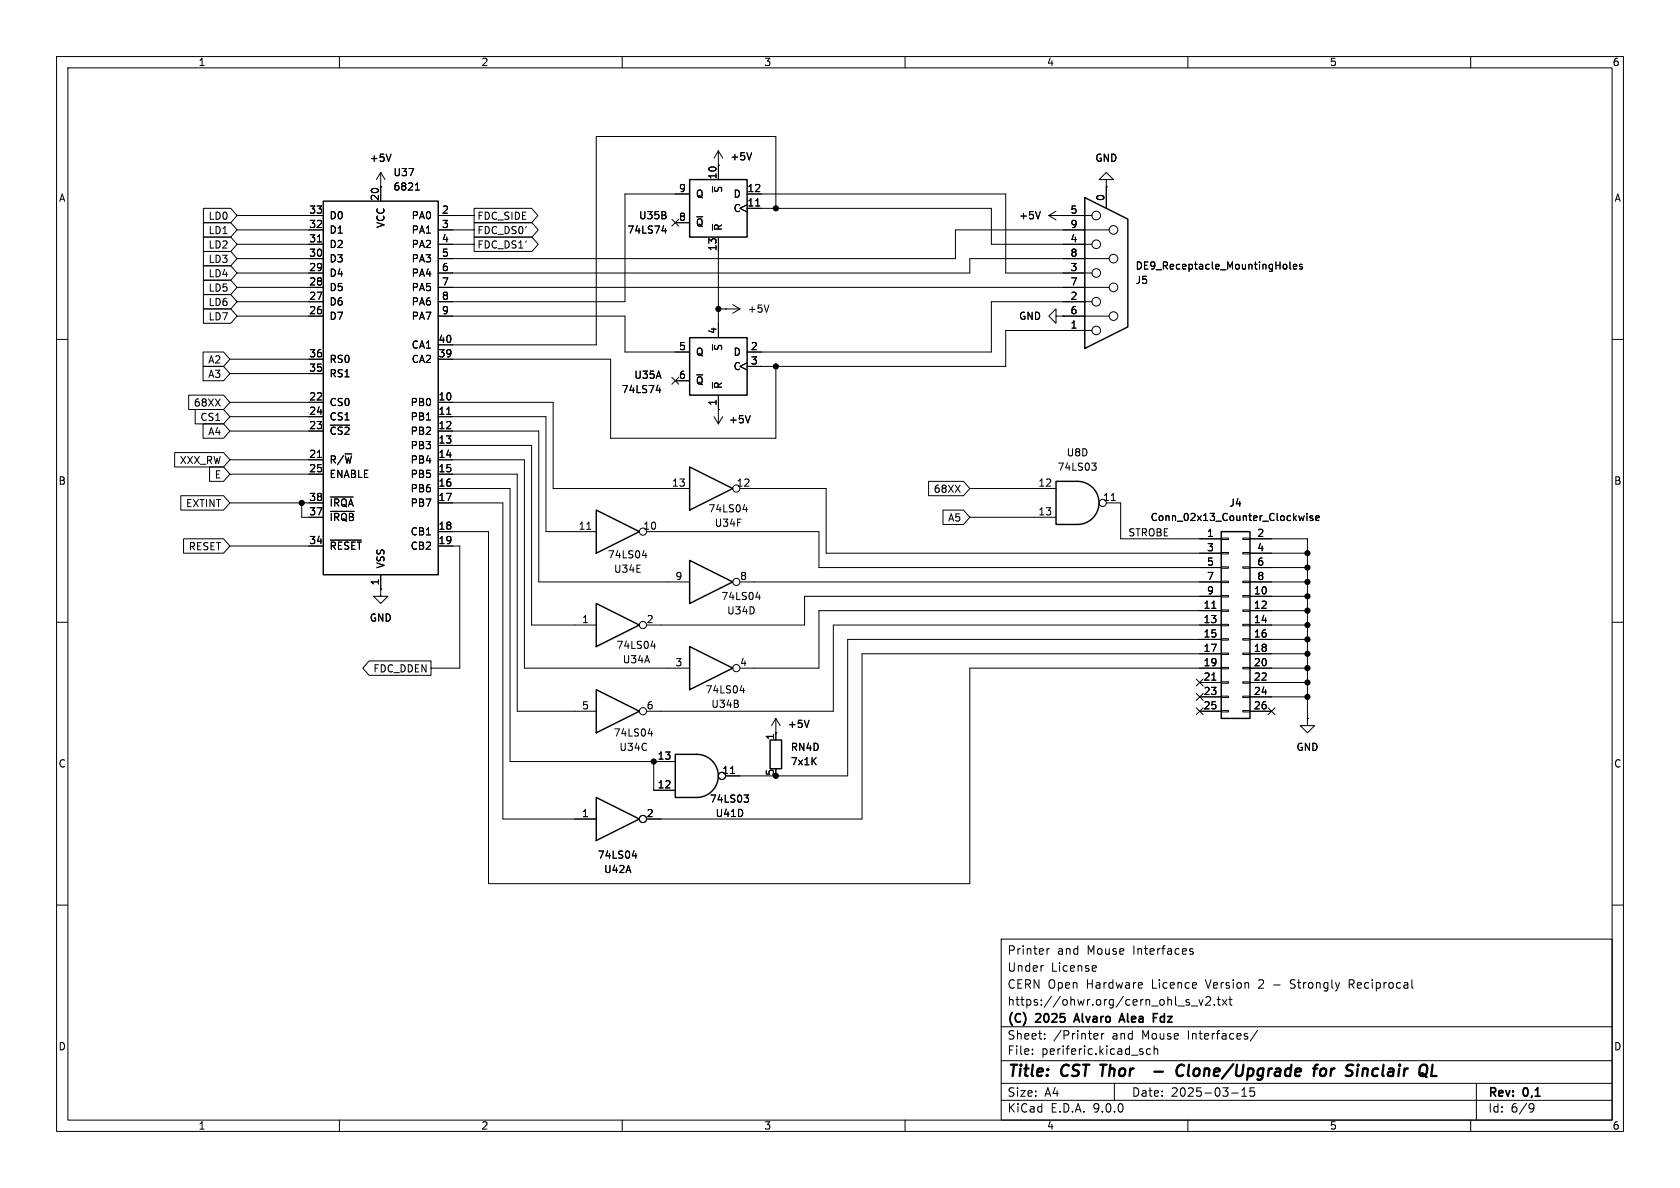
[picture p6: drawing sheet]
<svg xmlns="http://www.w3.org/2000/svg" width="297mm" height="210mm" viewBox="0 0 297 210" stroke-linecap="round" stroke-linejoin="round" font-family="sans-serif">
<g fill="none" stroke="#000" stroke-width=".18">
<path d="M10 10h277v190h-277zM12 12h273v186h-273zM60 10v2M110 10v2M160 10v2M210 10v2M260 10v2M36 39.4h4.8l1.1 1.2-1.1 1.3h-4.8zM36 36.8h4.8l1.1 1.3-1.1 1.3h-4.8zM41.9 38.1h15.2M67.3 33h.1M67.3 30.5l-.8 1.3"/>
<path d="M67.3 30.5l.8 1.3M67.3 30.5v5.1M69.1 27.2l-.4 1.3M73.4 33.6h.8M73.6 32.6l.2-.3v1.3M77.5 38.1h6.3M83.8 36.8h10.2l1.1 1.3-1.1 1.3h-10.2zM83.8 39.4h10.2l1.2 1.2-1.2 1.3h-10.2zM118.8 38.8l1.2 1.2M119.4 39.4h2.5M120 38.8l-1.2 1.2M121.9 34.3h-11.4v19h-33"/>
<path d="M127 29.2h.1M127 26.7v5.1M127 26.7l-.8 1.2M127 26.7l.8 1.2M132.1 36.2l-1.3 .6 1.3 .7M132.1 34.3h45.7v14h15.2M132.1 36.8h43.2v6.4h17.7M132.9 27l-.4 1.3M133.6 36.4h.7M137.2 36.8v-12.7h-31.8v36.9h-27.9M183.9 37.4l-.4 1.3M185.4 38.1h7.6"/>
<path d="M185.4 38.1l1.3 .8M186.7 37.3l-1.3 .8M188 38.1h.1M195.6 31.8h1.2l-1.2-1.3-1.3 1.3h1.3v1.2M195.6 33h.1M195.6 33v3.8M36 44.4h4.8l1.1 1.3-1.1 1.3h-4.8zM36 49.5h4.8l1.1 1.3-1.1 1.3h-4.8zM36 52.1h4.8l1.1 1.2-1.1 1.3h-4.8zM36 47h4.8l1.1 1.3-1.1 1.2h-4.8zM36 41.9h4.8l1.1 1.3-1.1 1.3h-4.8zM36 54.6h4.8l1.1 1.3-1.1 1.3h-4.8z"/>
<path d="M41.9 55.9h15.2M41.9 53.3h15.2M41.9 50.8h15.2M41.9 48.3h15.2M41.9 45.7h15.2M41.9 43.2h15.2M41.9 40.6h15.2M56.1 42.8h.7M77.5 55.9h33v6.3h11.4M77.5 50.8h118.6M77.5 43.2h6.3M77.5 40.6h6.3"/>
<path d="M83.8 41.9h10.2l1.2 1.3-1.2 1.3h-10.2zM117 40.8h.8M117.6 40.4v.8M127 41.9v17.8M127 54.6h3.8M128.3 54.6h.1M129.5 53.8l1.3 .8M130.8 54.6l-1.3 .8M135.9 53.9l-.4 1.3M186.7 55.9v-1.3l-1.3 1.3 1.3 1.3v-1.3h1.3M188 55.9h.1M188 55.9h8.1"/>
<path d="M193 53.3h-17.7v8.9h-43.2M193 58.4h-15.2v6.4h-45.7M196.1 45.7h-24.7v2.6h-93.9M196.1 40.6h-27.2v5.1h-91.4M227.3 46.7l.2 .3v.3l-.2 .3M228 46.3v1.1l.2 .2M228.7 47.1l.6-.1-.1-.2-.4-.1-.1 .2v.6h.5M230.2 46.8l-.3-.1-.2 .2 .1 .2 .4 .1v.3h-.5M10 60h2M33.4 69.8h6.1l1.1 1.3-1.1 1.3h-6.1zM34.5 72.4h5l1.1 1.3-1.1 1.2h-5zM35.9 74.9h3.6l1.1 1.3-1.1 1.3h-3.6z"/>
<path d="M35.9 64.8h3.6l1.1 1.2-1.1 1.3h-3.6zM35.9 62.2h3.6l1.1 1.3-1.1 1.3h-3.6zM40.6 63.5h16.5M40.6 66h16.5M40.6 71.1h16.5M40.6 73.7h16.5M40.6 76.2h16.5M58.4 75.2h3.4M77.5 63.5h30.4v14h29.3v-12.7M77.5 76.2h17.7v26.7h26.7M77.5 78.7h16.5v31.8h11.4M77.5 71.1h20.3v15.3h24.1"/>
<path d="M77.5 73.7h19v20.3h8.9M79 73.2h.7M116 69h.8M116.6 68.6v.8M118.8 66.7l1.2 1.2M119.4 67.3h2.5M120 66.7l-1.2 1.2M126.2 73.7l.8 1.2M127 72.4h.1M127 69.9v5M127.8 73.7l-.8 1.2M132.1 64.1l-1.3 .7 1.3 .6"/>
<path d="M132.6 73.5l-.4 1.2M285 60h2M30.9 80h8.6l1.1 1.3-1.1 1.3h-8.6zM32 87.6h7.5l1.1 1.3-1.1 1.3h-7.5zM32.4 95.2h7.1l1.1 1.3-1.1 1.3h-7.1zM37 82.5h2.5l1.1 1.3-1.1 1.3h-2.5zM40.6 81.3h16.5M40.6 83.8h16.5M40.6 88.9h16.5M40.6 96.5h16.5M53.3 88.9v2.5h3.8M56.1 80.9h.7"/>
<path d="M58.4 87.9h4M58.4 90.4h4.2M58.4 95.5h5.5M77.5 96.5h3.8v21.6h-5.1M77.5 81.3h15.2v36.8h29.2M77.5 94h8.9v62.2h85v-38.1h44.5M77.5 83.8h13.9v41.9h14M77.5 88.9h11.4v55.9h16.5M77.5 86.4h12.7v48.2h29.2M103.7 93.6h.8M113.6 98.2h.8M114.2 97.8v.8"/>
<path d="M114.3 94h30.5v6.3h71.1M130.8 86.4h15.2v11.4h69.9M131.3 90.1h.8M132 89.6v.9M164.2 85.1h6.1l1.1 1.3-1.1 1.2h-6.1zM166.7 90.2h3.6l1.1 1.2-1.1 1.3h-3.6zM171.4 86.4h15.3M171.4 91.4h15.3M193 81.9h.8l-.4 .4 .3 .2 .1 .4-.3 .2h-.3M195.6 88.9h2.5v6.4h17.8M196.5 88.5h.7M215.9 95.1h1.3v.3h-1.3z"/>
<path d="M215.9 97.7h1.3v.2h-1.3zM219.7 95.1h1.3v.3h-1.3zM219.7 97.7h1.3v.2h-1.3zM221 95.3h10.1v31.7M221 97.8h10.1M230.6 91.2l-.3 .8-.2-.6M231 90.7v.2M231 91.2v.8M232.1 91.2h-.3l-.2 .2 .1 .1 .4 .2v.3h-.5M232.6 91.6l.6-.1v-.3h-.4l-.2 .2 .1 .6h.5M10 110h2M65.3 116.8h10.9v2.6h-10.9l-1.2-1.3z"/>
<path d="M67.3 104.1v1.3h1.3l-1.3 1.3-1.3-1.3h1.3M67.3 104.1h.1M67.3 101.6v2.5M115.1 114.2h.8M115.7 113.8v.8M130.8 102.9h85.1M133.6 105.6h.8M134.2 105.1v.9M214.2 107.5h.8M215.9 100.2h1.3v.3h-1.3zM215.9 102.7h1.3v.3h-1.3zM215.9 105.3h1.3v.2h-1.3z"/>
<path d="M215.9 107.8h1.3v.3h-1.3zM215.9 110.4h1.3v.2h-1.3zM215.9 112.9h1.3v.3h-1.3zM215.9 115.4h1.3v.3h-1.3zM215.9 118h1.3v.2h-1.3zM215.9 108h-71.1v10.1h-14M215.9 110.5h-68.6v15.2h-33M215.9 115.6h-63.5v29.2h-38.1M215.9 113h-66v24.2h-21.6M215.9 105.4h-73.7v5.1h-27.9M219.7 100.2h1.3v.3h-1.3zM219.7 102.7h1.3v.3h-1.3z"/>
<path d="M219.7 105.3h1.3v.2h-1.3zM219.7 107.8h1.3v.3h-1.3zM219.7 110.4h1.3v.2h-1.3zM219.7 112.9h1.3v.3h-1.3zM219.7 115.4h1.3v.3h-1.3zM219.7 118h1.3v.2h-1.3zM221 118.1h10.1M221 100.3h10.1M221 102.9h10.1M221 105.4h10.1M221 108h10.1M221 110.5h10.1"/>
<path d="M221 113h10.1M221 115.6h10.1M285 110h2M114.6 129.7h.8M115.2 129.3v.8M115.6 134.6v5.1h3.8M129.1 136.7h.8M130.8 122.1h.8M131.4 121.7v.8M137.2 129.5h.1M137.2 127v3.8M137.2 127l-.8 1.3"/>
<path d="M137.2 127l.7 1.3M143 127.3l-.4 1.3M211.5 120l1.2 1.3M211.5 125.1l1.2 1.2M211.5 122.6l1.2 1.2M212.1 125.7h3.8M212.1 120.7h3.8M212.1 123.2h3.8M212.7 120l-1.2 1.3M212.7 125.1l-1.2 1.2M212.7 122.6l-1.2 1.2M214.2 120.2h.8"/>
<path d="M215.9 120.5h1.3v.3h-1.3zM215.9 123.1h1.3v.2h-1.3zM215.9 125.6h1.3v.3h-1.3zM219.7 120.5h1.3v.3h-1.3zM219.7 123.1h1.3v.2h-1.3zM219.7 125.6h1.3v.3h-1.3zM221 125.7h3.8M221 120.7h10.1M221 123.2h10.1M224.2 125.1l1.2 1.2M225.4 125.1l-1.2 1.2M231.1 127v1.3h1.3l-1.3 1.2-1.2-1.2h1.2"/>
<path d="M231.1 127h.1M111.8 151.3h.8M112.4 150.9v.8M131.5 140.5h.8l-.4 .5 .4 .1v.5l-.2 .2h-.4M10 160h2M177 166h108v32h-108zM184.3 170.7h.2M185.1 167.7v1M185.5 167.7l-.3 .1-.1 .2M193.6 170.7l.2 .4-.7 .1M193.7 171.6l-.1 .1M201.7 173.7l.3 .4-.8 .1"/>
<path d="M201.9 174.6l-.2 .1M209.9 177.2l.3 .1 .1 .2-.2 .2h-.3M209.9 176.7l.3 .1M210.6 177.8h1.1M210.9 167.8l-.4-.1-.2 .2 .1 .2 .5 .2v.3h-.6M212 176.7l.3 1 .4-1M213.2 176.3l.5-.1 .3 .1v.3l-.9 1.1h.9M214.7 177.6v.1M215.2 176.7h.5M215.4 176.2v1.3l.3 .2M216.1 176.7l.8 1M216.9 176.7l-.8 1"/>
<path d="M217.2 176.7h.6M217.5 176.2v1.3l.3 .2M228.1 174.6l.2 .1M228.2 173.3l-.1 .2 .1 .3M238.5 174h.6M239.1 173.2h-.6v1.5M249.7 174.6l.1 .1M285 160h2M60 198v2M110 198v2M160 198v2M177 194.5h108"/>
<path d="M177 191.5h108M177 187.5h108M177 181.5h108M182.5 186.3v.1M182.5 185.5v.1M184.7 183.6v.1M184.7 182.8v.1M193.6 182.7l.4 .1 .1 .3-.7 .1M194 183.6l-.4 .1M194.7 182.7v1M195.2 182.7l-.3 .1-.2 .2M197 191.5v3"/>
<path d="M201.9 185.9l.2 .2-.2 .3M201.9 185.4l.1 .1M203.4 185.5l-.4-.1-.3 .3v.4l.1 .2h.6M204 185.5l.2-.1 .4 .1 .1 .9M204 184.9v1.5M210 198v2M217.7 193.2h1.2M219.5 193.8h.9M219.5 192.7l.5-.4v1.5M221 192.3v.7l.2-.1h.5l.1 .6-.3 .3-.5-.1M222.3 182.1l-1.3 2M260 198v2"/>
<path d="M261 191.5v6.5M271.2 195.4a1 1 0 0 1-.5 1.2h-.2M271.2 195.7l-.3 .3h-.3"/>
<circle cx="193.8" cy="38.1" r=".76"/>
<circle cx="193.8" cy="43.2" r=".76"/>
<circle cx="193.8" cy="58.4" r=".76"/>
<circle cx="193.8" cy="48.3" r=".76"/>
<circle cx="193.8" cy="53.3" r=".76"/>
<circle cx="196.8" cy="55.9" r=".76"/>
<circle cx="196.8" cy="50.8" r=".76"/>
<circle cx="196.8" cy="40.6" r=".76"/>
<circle cx="196.8" cy="45.7" r=".76"/>
<circle cx="113.7" cy="94" r=".63"/>
<circle cx="130.2" cy="86.4" r=".63"/>
<circle cx="194.9" cy="88.9" r=".63"/>
<circle cx="113.7" cy="110.5" r=".63"/>
<circle cx="130.2" cy="118.1" r=".63"/>
<circle cx="130.2" cy="102.9" r=".63"/>
<circle cx="113.7" cy="125.7" r=".63"/>
<circle cx="127.6" cy="137.2" r=".63"/>
<circle cx="113.7" cy="144.8" r=".63"/>
</g>
<path d="M204.1 189.4h1.5M209.3 188.4a.88 .88 0 0 0-1 0 .88 .88 0 0 0-.3 1 .69 .69 0 0 0 .3 .7 .69 .69 0 0 0 .8-.1M210.2 188.2l-.2 1.7 .3 .3M232.1 188.9h.8M233 188.2l-.4 .1-.1 .2-.2 1.7M233.5 189.1a.52 .52 0 0 1 .6-.2 .52 .52 0 0 1 .4 .4l-.1 .5a.55 .55 0 0 1-.5 .4 .55 .55 0 0 1-.6-.4zM235.4 188.9l-.2 1.3M235.8 188.9l-.5 .4M241.3 188.9l.4 .1 .1 .2-.1 1" fill="none" stroke="#000" stroke-width=".4"/>
<path d="M190.3 179.2l-.5 1.5M203.9 179.9h.5M203.9 179.2h.7M205.2 179.8v.7M190 180.3h.7M197.8 180.7l.5-1.5 .5 1.5M198 180.3h.7" fill="none" stroke="#000" stroke-width=".3"/>
<g fill="none" stroke="#000" stroke-width=".25">
<path d="M57.1 35.6h20.4v66h-20.4zM121.9 31.8h10.2v10.1h-10.2zM191.8 34.9l7.6 3.8v19.1l-7.6 3.8zM121.9 59.7h10.2v10.2h-10.2zM105.4 90.2l7.6 3.8-7.6 3.8zM121.9 99.1l7.6 3.8-7.6 3.8zM121.9 82.6l7.6 3.8-7.6 3.8zM186.7 85.1h3.8a3.8 3.8 0 0 1 3.8 3.8 3.8 3.8 0 0 1-3.8 3.8h-3.8zM215.9 94h5.1v33h-5.1zM105.4 106.7l7.6 3.8-7.6 3.8zM121.9 114.3l7.6 3.8-7.6 3.8zM105.4 121.9l7.6 3.8-7.6 3.8z"/>
<path d="M119.4 133.4h3.8a3.8 3.8 0 0 1 3.8 3.8 3.8 3.8 0 0 1-3.8 3.8h-3.8zM136.1 130.8h2.1v5.1h-2.1zM105.4 141l7.6 3.8-7.6 3.8z"/>
</g>
<g fill="#000" stroke="#000" stroke-width=".18">
<circle cx="137.2" cy="36.8" r=".46"/>
<circle cx="127" cy="54.6" r=".46"/>
<circle cx="137.2" cy="64.8" r=".46"/>
<circle cx="53.3" cy="88.9" r=".46"/>
<circle cx="231.1" cy="97.8" r=".46"/>
<circle cx="231.1" cy="115.6" r=".46"/>
<circle cx="231.1" cy="113" r=".46"/>
<circle cx="231.1" cy="108" r=".46"/>
<circle cx="231.1" cy="118.1" r=".46"/>
<circle cx="231.1" cy="102.9" r=".46"/>
<circle cx="231.1" cy="100.3" r=".46"/>
<circle cx="231.1" cy="110.5" r=".46"/>
<circle cx="231.1" cy="105.4" r=".46"/>
<circle cx="115.6" cy="134.6" r=".46"/>
<circle cx="137.2" cy="137.2" r=".46"/>
<circle cx="231.1" cy="123.2" r=".46"/>
<circle cx="231.1" cy="120.7" r=".46"/>
</g>
<g font-size="2.8">
<text x="178" y="190.9">Title:</text>
<text x="187.7" y="190.9">CST Thor</text>
<text x="211.2" y="190.9">Clone/Upgrade</text>
<text x="236.3" y="190.9">for</text>
<text x="242.8" y="190.9">Sinclair</text>
</g>
<g font-size="2.1">
<text x="178" y="172">Under</text>
<text x="178" y="169">Printer</text>
<text x="185.8" y="172">License</text>
<text x="186.9" y="169">and</text>
<text x="192.2" y="169">Mouse</text>
<text x="200.5" y="169">Interfaces</text>
<text x="178" y="178">https://ohwr.org/cern_ohl_s_v2.txt</text>
<text x="178" y="175">CERN Open</text>
<text x="192.1" y="175">Hardware</text>
<text x="203.8" y="175">Licence</text>
<text x="213.5" y="175">Version</text>
<text x="222.9" y="175">2</text>
<text x="225.7" y="175">-</text>
<text x="228.8" y="175">Strongly</text>
<text x="239.3" y="175">Reciprocal</text>
<text x="178" y="184">Sheet:</text>
<text x="178" y="181.2">(C)</text>
<text x="183.2" y="181.2">2025</text>
<text x="186.2" y="184">/Printer</text>
<text x="190.7" y="181.2">Alvaro</text>
<text x="196.7" y="184">and</text>
<text x="199.3" y="181.2">Alea</text>
<text x="202" y="184">Mouse</text>
<text x="205.8" y="181.2">Fdz</text>
<text x="210.3" y="184">Interfaces/</text>
<text x="178" y="186.7">File:</text>
<text x="184.1" y="186.7">periferic.kicad_sch</text>
<text x="178" y="196.9">KiCad</text>
<text x="178" y="194.1">Size:</text>
<text x="184.7" y="194.1">A4</text>
<text x="185.7" y="196.9">E.D.A.</text>
<text x="193.3" y="196.9">9.0.0</text>
<text x="200" y="194.1">Date:</text>
<text x="207" y="194.1">2025-03-15</text>
<text x="263" y="194.3">Rev:</text>
<text x="263" y="196.9">Id:</text>
<text x="267.1" y="196.9">6/9</text>
<text x="269.4" y="194.3">0,1</text>
</g>
<g font-size="1.8">
<text x="35" y="11.9">1</text>
<text x="85" y="11.9">2</text>
<text x="135" y="11.9">3</text>
<text x="185" y="11.9">4</text>
<text x="235" y="11.9">5</text>
<text x="285" y="11.9">6</text>
<text x="65.3" y="28.8">+5V</text>
<text x="129" y="28.5">+5V</text>
<text x="193.5" y="28.8">GND</text>
<text x="10.3" y="35.9">A</text>
<text x="67.1" y="35.6" transform="rotate(-90 67.1 35.6)">20</text>
<text x="69.5" y="31.3">U37</text>
<text x="69.5" y="33.9">6821</text>
<text x="119.9" y="34">9</text>
<text x="122.9" y="35.2">Q</text>
<text x="126.7" y="31.8" transform="rotate(-90 126.7 31.8)">10</text>
<text x="127.9" y="34.2" transform="rotate(-90 127.9 34.2)">~{S}</text>
<text x="129.6" y="35.2">D</text>
<text x="132" y="34">12</text>
<text x="195.3" y="35.6" transform="rotate(-90 195.3 35.6)">0</text>
<text x="285.3" y="35.9">A</text>
<text x="36.8" y="41.6">LD1</text>
<text x="36.8" y="39.1">LD0</text>
<text x="54.6" y="37.8">33</text>
<text x="54.6" y="40.4">32</text>
<text x="58.2" y="39">D0</text>
<text x="58.2" y="41.5">D1</text>
<text x="68.2" y="40.4" transform="rotate(-90 68.2 40.4)">VCC</text>
<text x="72.7" y="39">PA0</text>
<text x="72.7" y="41.5">PA1</text>
<text x="78" y="37.8">2</text>
<text x="78" y="40.4">3</text>
<text x="84.3" y="39.1">FDC_SIDE</text>
<text x="84.3" y="41.6">FDC_DS0'</text>
<text x="110.8" y="41.5">74LS74</text>
<text x="112.9" y="39">U35B</text>
<text x="119.9" y="39.1">8</text>
<text x="122.9" y="40.2">~{Q}</text>
<text x="127.9" y="40.9" transform="rotate(-90 127.9 40.9)">~{R}</text>
<text x="129.6" y="37.7">C</text>
<text x="132" y="36.6">11</text>
<text x="180.1" y="39">+5V</text>
<text x="189.2" y="40.4">9</text>
<text x="189.2" y="37.8">5</text>
<text x="36.8" y="46.7">LD3</text>
<text x="36.8" y="44.1">LD2</text>
<text x="54.6" y="42.9">31</text>
<text x="54.6" y="45.5">30</text>
<text x="58.2" y="44">D2</text>
<text x="58.2" y="46.6">D3</text>
<text x="72.7" y="44">PA2</text>
<text x="72.7" y="46.6">PA3</text>
<text x="78" y="42.9">4</text>
<text x="78" y="45.5">5</text>
<text x="84.3" y="44.1">FDC_DS1'</text>
<text x="126.7" y="44.5" transform="rotate(-90 126.7 44.5)">13</text>
<text x="189.2" y="45.5">8</text>
<text x="189.2" y="42.9">4</text>
<text x="200.7" y="47.9">DE9_Receptacle_MountingHoles</text>
<text x="36.8" y="51.8">LD5</text>
<text x="36.8" y="49.2">LD4</text>
<text x="54.6" y="48">29</text>
<text x="54.6" y="50.5">28</text>
<text x="54.6" y="53.1">27</text>
<text x="58.2" y="49.1">D4</text>
<text x="58.2" y="51.7">D5</text>
<text x="72.7" y="49.1">PA4</text>
<text x="72.7" y="51.7">PA5</text>
<text x="78" y="48">6</text>
<text x="78" y="50.5">7</text>
<text x="78" y="53.1">8</text>
<text x="189.2" y="53.1">2</text>
<text x="189.2" y="50.5">7</text>
<text x="189.2" y="48">3</text>
<text x="200.7" y="50.4">J5</text>
<text x="36.8" y="54.3">LD6</text>
<text x="36.8" y="56.8">LD7</text>
<text x="54.6" y="55.6">26</text>
<text x="58.2" y="54.2">D6</text>
<text x="58.2" y="56.7">D7</text>
<text x="72.7" y="54.2">PA6</text>
<text x="72.7" y="56.7">PA7</text>
<text x="78" y="55.6">9</text>
<text x="126.7" y="59.1" transform="rotate(-90 126.7 59.1)">4</text>
<text x="132.1" y="55.5">+5V</text>
<text x="180.1" y="56.7">GND</text>
<text x="189.2" y="58.2">1</text>
<text x="189.2" y="55.6">6</text>
<text x="36.7" y="64.5">A2</text>
<text x="54.6" y="63.2">36</text>
<text x="54.6" y="65.8">35</text>
<text x="58.2" y="64.4">RS0</text>
<text x="72.7" y="61.8">CA1</text>
<text x="72.7" y="64.4">CA2</text>
<text x="77.4" y="60.7">40</text>
<text x="77.4" y="63.2">39</text>
<text x="119.9" y="62">5</text>
<text x="122.9" y="63.1">Q</text>
<text x="127.9" y="62.1" transform="rotate(-90 127.9 62.1)">~{S}</text>
<text x="129.6" y="63.1">D</text>
<text x="129.6" y="65.6">C</text>
<text x="132.6" y="62">2</text>
<text x="132.6" y="64.5">3</text>
<text x="36.7" y="67">A3</text>
<text x="54.6" y="70.9">22</text>
<text x="58.2" y="66.9">RS1</text>
<text x="58.2" y="72">CS0</text>
<text x="72.5" y="72">PB0</text>
<text x="77.4" y="70.9">10</text>
<text x="109.8" y="69.7">74LS74</text>
<text x="112" y="67.2">U35A</text>
<text x="119.9" y="67.1">6</text>
<text x="122.9" y="68.2">~{Q}</text>
<text x="126.7" y="71.8" transform="rotate(-90 126.7 71.8)">1</text>
<text x="127.9" y="68.8" transform="rotate(-90 127.9 68.8)">~{R}</text>
<text x="34.2" y="72.1">68XX</text>
<text x="35.3" y="74.6">CS1</text>
<text x="36.7" y="77.2">A4</text>
<text x="54.6" y="73.4">24</text>
<text x="54.6" y="75.9">23</text>
<text x="58.2" y="74.5">CS1</text>
<text x="58.2" y="77.1">~{CS2}</text>
<text x="72.5" y="74.5">PB1</text>
<text x="72.5" y="77.1">PB2</text>
<text x="77.4" y="73.4">11</text>
<text x="77.4" y="75.9">12</text>
<text x="128.8" y="75">+5V</text>
<text x="31.7" y="82.2">XXX_RW</text>
<text x="54.6" y="81">21</text>
<text x="54.6" y="83.6">25</text>
<text x="58.2" y="82.1">R/~{W}</text>
<text x="72.5" y="79.6">PB3</text>
<text x="72.5" y="82.1">PB4</text>
<text x="77.4" y="78.5">13</text>
<text x="77.4" y="81">14</text>
<text x="77.4" y="83.6">15</text>
<text x="186.9" y="83.4">74LS03</text>
<text x="188.5" y="80.9">U8D</text>
<text x="10.3" y="85.9">B</text>
<text x="32.8" y="89.9">EXTINT</text>
<text x="37.9" y="84.8">E</text>
<text x="54.6" y="88.6">38</text>
<text x="58.2" y="84.7">ENABLE</text>
<text x="58.2" y="89.8">~{IRQA}</text>
<text x="72.5" y="84.7">PB5</text>
<text x="72.5" y="87.2">PB6</text>
<text x="72.5" y="89.8">PB7</text>
<text x="77.4" y="86.1">16</text>
<text x="77.4" y="88.6">17</text>
<text x="118.7" y="86.1">13</text>
<text x="130.1" y="86.1">12</text>
<text x="165" y="87.3">68XX</text>
<text x="183.5" y="86.1">12</text>
<text x="194.9" y="88.6">11</text>
<text x="217.2" y="89.8">J4</text>
<text x="285.3" y="85.9">B</text>
<text x="54.6" y="91.2">37</text>
<text x="58.2" y="92.3">~{IRQB}</text>
<text x="72.5" y="94.8">CB1</text>
<text x="77.4" y="93.7">18</text>
<text x="102.2" y="93.7">11</text>
<text x="113.6" y="93.7">10</text>
<text x="125.1" y="90.8">74LS04</text>
<text x="126.3" y="93.3">U34F</text>
<text x="167.5" y="92.4">A5</text>
<text x="183.5" y="91.2">13</text>
<text x="199.4" y="94.9">STROBE</text>
<text x="203.3" y="92.3">Conn_02x13_Counter_Clockwise</text>
<text x="213.3" y="95">1</text>
<text x="222.2" y="95">2</text>
<text x="33.3" y="97.5">RESET</text>
<text x="54.6" y="96.3">34</text>
<text x="58.2" y="97.4">~{RESET}</text>
<text x="68.2" y="100.6" transform="rotate(-90 68.2 100.6)">VSS</text>
<text x="72.5" y="97.4">CB2</text>
<text x="77.4" y="96.3">19</text>
<text x="107.4" y="98.9">74LS04</text>
<text x="108.4" y="101.4">U34E</text>
<text x="213.3" y="97.5">3</text>
<text x="213.3" y="100.1">5</text>
<text x="222.2" y="97.5">4</text>
<text x="222.2" y="100.1">6</text>
<text x="67.1" y="103.6" transform="rotate(-90 67.1 103.6)">1</text>
<text x="119.3" y="102.6">9</text>
<text x="127.4" y="106.3">74LS04</text>
<text x="130.7" y="102.6">8</text>
<text x="212.7" y="107.7">11</text>
<text x="213.3" y="102.6">7</text>
<text x="213.3" y="105.2">9</text>
<text x="221.6" y="105.2">10</text>
<text x="221.6" y="107.7">12</text>
<text x="222.2" y="102.6">8</text>
<text x="65.3" y="110.1">GND</text>
<text x="102.8" y="110.2">1</text>
<text x="114.2" y="110.2">2</text>
<text x="128.5" y="108.8">U34D</text>
<text x="212.7" y="110.2">13</text>
<text x="212.7" y="112.8">15</text>
<text x="221.6" y="110.2">14</text>
<text x="221.6" y="112.8">16</text>
<text x="65.9" y="119.1">FDC_DDEN</text>
<text x="108.9" y="114.9">74LS04</text>
<text x="110" y="117.4">U34A</text>
<text x="119.3" y="117.9">3</text>
<text x="130.7" y="117.9">4</text>
<text x="212.7" y="115.3">17</text>
<text x="212.7" y="117.9">19</text>
<text x="221.6" y="115.3">18</text>
<text x="221.6" y="117.9">20</text>
<text x="102.8" y="125.5">5</text>
<text x="114.2" y="125.5">6</text>
<text x="124.6" y="122.8">74LS04</text>
<text x="125.7" y="125.3">U34B</text>
<text x="212.7" y="120.4">21</text>
<text x="212.7" y="122.9">23</text>
<text x="212.7" y="125.5">25</text>
<text x="221.6" y="120.4">22</text>
<text x="221.6" y="122.9">24</text>
<text x="221.6" y="125.5">26</text>
<text x="108.4" y="130.4">74LS04</text>
<text x="136.9" y="130.9" transform="rotate(-90 136.9 130.9)">1</text>
<text x="139.2" y="128.9">+5V</text>
<text x="10.3" y="135.9">C</text>
<text x="109.4" y="132.9">U34C</text>
<text x="116.2" y="134.4">13</text>
<text x="127.6" y="136.9">11</text>
<text x="136.9" y="137.2" transform="rotate(-90 136.9 137.2)">5</text>
<text x="139.7" y="135.5">7x1K</text>
<text x="139.7" y="132.9">RN4D</text>
<text x="229.1" y="132.9">GND</text>
<text x="285.3" y="135.9">C</text>
<text x="116.2" y="139.4">12</text>
<text x="125.4" y="142.1">74LS03</text>
<text x="102.8" y="144.5">1</text>
<text x="114.2" y="144.5">2</text>
<text x="126.4" y="144.6">U41D</text>
<text x="105.6" y="152">74LS04</text>
<text x="106.7" y="154.5">U42A</text>
<text x="10.3" y="185.9">D</text>
<text x="285.3" y="185.9">D</text>
<text x="35" y="199.9">1</text>
<text x="85" y="199.9">2</text>
<text x="135" y="199.9">3</text>
<text x="185" y="199.9">4</text>
<text x="235" y="199.9">5</text>
<text x="285" y="199.9">6</text>
</g>
</svg>
